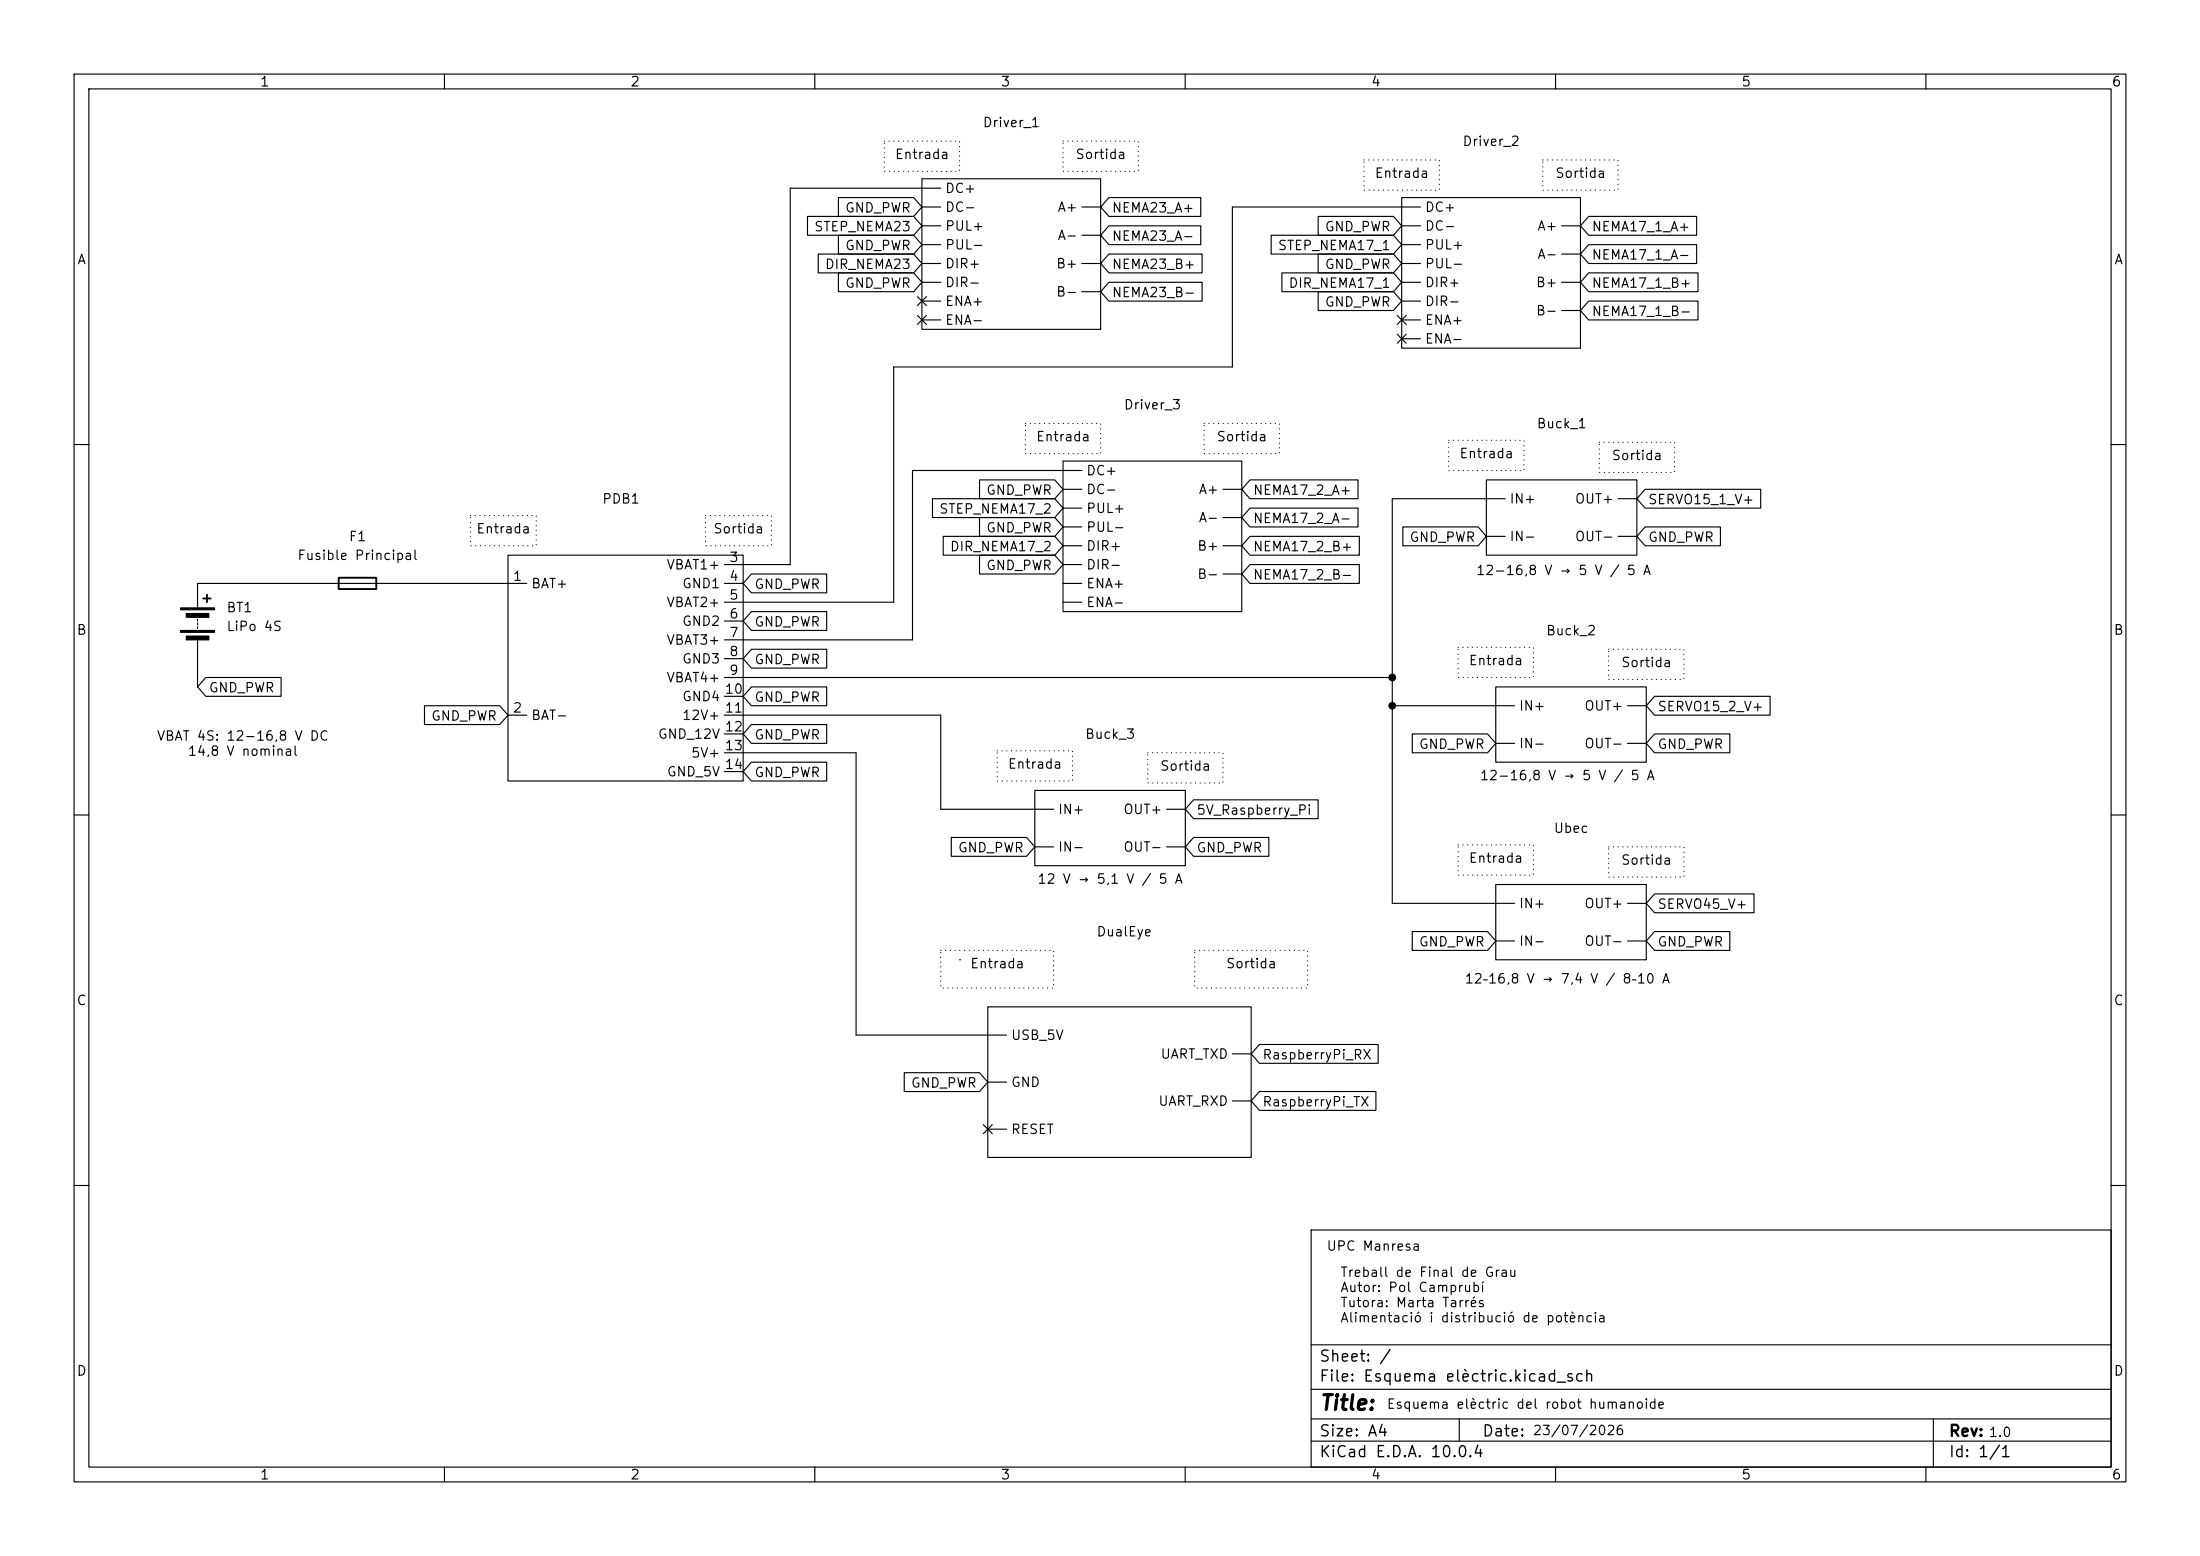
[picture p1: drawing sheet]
<svg xmlns="http://www.w3.org/2000/svg" width="297mm" height="210mm" viewBox="0 0 297 210" stroke-linecap="round" stroke-linejoin="round" font-family="sans-serif">
<g fill="none" stroke="#000" stroke-width=".15">
<path d="M10 10h277v190h-277zM12 12h273v186h-273zM60 10v2M110 10v2M160 10v2M210 10v2M260 10v2M109 29.2h14.3l1.2 1.3-1.2 1.3h-14.3zM110.5 34.3h12.8l1.2 1.3-1.2 1.2h-12.8zM113.2 36.8h10.1l1.2 1.3-1.2 1.3h-10.1zM113.2 26.7h10.1l1.2 1.2-1.2 1.3h-10.1zM113.2 31.7h10.1l1.2 1.3-1.2 1.3h-10.1z"/>
<path d="M124.5 24.1h24.1v20.4h-24.1zM124.5 27.9h2.5M124.5 30.5h2.5M124.5 33h2.5M124.5 35.6h2.5M124.5 38.1h2.5M127 25.4h-20.3v50.8h-8.9M146 27.9h2.6M146 35.6h2.6M146 31.8h2.6M146 39.4h2.6M149.7 26.7h12.4v2.5h-12.4l-1.1-1.3z"/>
<path d="M149.7 34.3h12.6v2.5h-12.6l-1.1-1.2zM149.7 38.1h12.6v2.5h-12.6l-1.1-1.2zM149.7 30.5h12.4v2.5h-12.4l-1.1-1.2zM171.6 31.7h16.5l1.1 1.3-1.1 1.3h-16.5zM173.1 36.8h15l1.1 1.3-1.1 1.3h-15zM178 39.4h10.1l1.1 1.2-1.1 1.3h-10.1zM178 34.3h10.1l1.1 1.3-1.1 1.2h-10.1zM178 29.2h10.1l1.1 1.3-1.1 1.3h-10.1zM189.2 26.7h24.2v20.3h-24.2zM189.2 30.5h2.6M189.2 33h2.6M189.2 35.6h2.6"/>
<path d="M189.2 38.1h2.6M191.8 27.9h-25.4v21.6h-45.8v31.8h-22.8M210.8 30.5h2.6M210.8 38.1h2.6M210.8 34.3h2.6M214.5 29.2h14.5v2.6h-14.5l-1.1-1.3zM214.5 36.8h14.7v2.6h-14.7l-1.1-1.3zM214.5 33h14.5v2.6h-14.5l-1.1-1.3zM123.9 42.6l1.2 1.2M123.9 40l1.2 1.2M124.5 40.6h2.5M124.5 43.2h2.5"/>
<path d="M125.1 42.6l-1.2 1.2M125.1 40l-1.2 1.2M188.6 45.1l1.2 1.2M188.6 42.6l1.2 1.2M189.2 40.6h2.6M189.2 43.2h2.6M189.2 45.7h2.6M189.8 45.1l-1.2 1.2M189.8 42.6l-1.2 1.2M210.8 41.9h2.6M214.5 40.6h14.7v2.6h-14.7l-1.1-1.3zM10 60h2"/>
<path d="M68.6 74.9h31.7v30.5h-31.7zM71.1 78.7h-44.4v3.3M97.8 78.7h2.5M101.4 77.5h10.2v2.5h-10.2l-1.1-1.3zM125.9 67.3h16.5l1.1 1.3-1.1 1.3h-16.5zM127.3 72.4h15.1l1.1 1.3-1.1 1.2h-15.1zM132.2 69.8h10.2l1.1 1.3-1.1 1.3h-10.2zM132.2 64.8h10.2l1.1 1.2-1.1 1.3h-10.2zM132.2 74.9h10.2l1.1 1.3-1.1 1.3h-10.2zM143.5 62.2h24.1v20.4h-24.1zM143.5 78.7h2.5M143.5 66h2.5"/>
<path d="M143.5 68.6h2.5M143.5 71.1h2.5M143.5 73.7h2.5M143.5 76.2h2.5M146 63.5h-22.8v22.9h-25.4M165.1 66h2.5M165.1 73.7h2.5M165.1 69.9h2.5M165.1 77.5h2.5M168.8 64.8h14.5v2.5h-14.5l-1.2-1.3zM168.8 76.2h14.7v2.5h-14.7l-1.2-1.2zM168.8 72.4h14.7v2.5h-14.7l-1.2-1.2z"/>
<path d="M168.8 68.6h14.5v2.5h-14.5l-1.2-1.2zM189.4 71.1h10.1l1.2 1.3-1.2 1.3h-10.1zM200.7 64.8h20.3v10.1h-20.3zM200.7 72.4h2.5M203.2 67.3h-15.2v54.6h16.5M218.4 67.3h2.6M218.4 72.4h2.6M222.1 71.1h10.2v2.6h-10.2l-1.1-1.3zM222.1 66h15.6v2.6h-15.6l-1.1-1.3zM285 60h2M26.7 83.6v.2M26.7 84.1v.2"/>
<path d="M26.7 84.6v.2M26.7 86.4v6.3M27.8 91.4h10.1v2.6h-10.1l-1.1-1.3zM57.3 95.2h10.2l1.1 1.3-1.1 1.3h-10.2zM68.6 96.5h2.5M97.8 96.5h29.2v12.7h15.2M97.8 83.8h2.5M97.8 88.9h2.5M97.8 91.4h90.2M97.8 94h2.5M97.8 99.1h2.5M101.4 82.5h10.2v2.6h-10.2l-1.1-1.3z"/>
<path d="M101.4 87.6h10.2v2.6h-10.2l-1.1-1.3zM101.4 92.7h10.2v2.6h-10.2l-1.1-1.3zM101.4 97.8h10.2v2.5h-10.2l-1.1-1.2zM143.5 81.3h2.5M188 95.3h16.5M190.7 99.1h10.1l1.1 1.2-1.1 1.3h-10.1zM201.9 92.7h20.3v10.2h-20.3zM219.7 95.3h2.5M223.4 99.1h10.1v2.5h-10.1l-1.2-1.3zM223.4 94h15.6v2.5h-15.6l-1.2-1.2zM10 110h2M97.8 101.6h17.8v38.1h20.3"/>
<path d="M97.8 104.1h2.5M101.4 102.9h10.2v2.5h-10.2l-1.1-1.3zM128.4 113h10.2l1.1 1.3-1.1 1.3h-10.2zM139.7 106.7h20.3v10.1h-20.3zM139.7 114.3h2.5M157.5 109.2h2.5M157.5 114.3h2.5M161.1 107.9h16.8v2.6h-16.8l-1.1-1.3zM161.1 113h10.2v2.6h-10.2l-1.1-1.3zM201.9 119.4h20.3v10.1h-20.3zM201.9 100.3h2.6M219.7 100.3h2.5"/>
<path d="M285 110h2M129.5 129.5h.1M133.3 135.9h35.6v20.3h-35.6zM190.7 125.7h10.1l1.1 1.3-1.1 1.3h-10.1zM201.9 127h2.6M219.7 121.9h2.5M219.7 127h2.5M223.4 125.7h10.1v2.6h-10.1l-1.2-1.3zM223.4 120.6h13.4v2.6h-13.4l-1.2-1.3zM122.1 144.8h10.1l1.1 1.3-1.1 1.2h-10.1zM132.7 151.8l1.3 1.2M133.3 146.1h2.6"/>
<path d="M133.3 152.4h2.6M134 151.8l-1.3 1.2M166.4 142.2h2.5M166.4 148.6h2.5M170 147.3h15.7v2.6h-15.7l-1.1-1.3zM170 141h16.1v2.5h-16.1l-1.1-1.3zM10 160h2M177 166h108v32h-108zM285 160h2M60 198v2M110 198v2M160 198v2"/>
<path d="M177 194.5h108M177 191.5h108M177 187.5h108M177 181.5h108M197 191.5v3M210 198v2M260 198v2M261 191.5v6.5"/>
</g>
<path d="M24.4 82h4.6v.3h-4.6zM24.4 85.1h4.6v.2h-4.6zM25.1 82.8h3.1v.5h-3.1zM25.1 85.9h3.1v.5h-3.1z" fill="#000" stroke="#000" stroke-width=".15"/>
<path d="M45.7 78h5.1v1.5h-5.1zM27.4 80.8h1M27.9 80.3v1" fill="none" stroke="#000" stroke-width=".25"/>
<g fill="none" stroke="#000" stroke-width=".15" stroke-dasharray="0 .6">
<path d="M119.4 19.1h10.1v4h-10.1zM143.5 19.1h10.2v4h-10.2zM184.1 21.6h10.2v4.1h-10.2zM208.3 21.6h10.1v4.1h-10.1zM138.4 57.2h10.2v4h-10.2zM162.6 57.2h10.1v4h-10.1zM195.6 59.4h10.1v4.1h-10.1zM215.9 59.7h10.2v4.1h-10.2zM63.5 69.6h8.9v4.1h-8.9zM95.2 69.6h8.9v4.1h-8.9zM196.8 87.4h10.2v4h-10.2zM217.2 87.6h10.1v4.1h-10.1z"/>
<path d="M134.6 101.3h10.2v4.1h-10.2zM154.9 101.6h10.2v4.1h-10.2zM196.8 114h10.2v4.1h-10.2zM217.2 114.3h10.1v4.1h-10.1zM127 128.3h15.2v5.1h-15.2zM161.3 128.3h15.2v5.1h-15.2z"/>
</g>
<g fill="#000" stroke="#000" stroke-width=".14">
<circle cx="188" cy="95.3" r=".46"/>
<circle cx="188" cy="91.4" r=".46"/>
</g>
<text font-size="2" x="178" y="190.8">Title:</text>
<g font-size="1.5">
<text x="178" y="184.2">Sheet: /</text>
<text x="178" y="186.9">File: Esquema elèctric.kicad_sch</text>
<text x="178" y="197.1">KiCad E.D.A. 10.0.4</text>
<text x="178" y="194.3">Size: A4</text>
<text x="200" y="194.3">Date:</text>
<text x="263" y="194.3">Rev:</text>
<text x="263" y="197.1">Id: 1/1</text>
</g>
<g font-size="1.3">
<text x="35" y="12">1</text>
<text x="85" y="12">2</text>
<text x="135" y="12">3</text>
<text x="185" y="12">4</text>
<text x="235" y="12">5</text>
<text x="285" y="12">6</text>
<text x="132.6" y="17.5">Driver_1</text>
<text x="120.7" y="21.8">Entrada</text>
<text x="145.1" y="21.8">Sortida</text>
<text x="197.4" y="20">Driver_2</text>
<text x="114" y="29">GND_PWR</text>
<text x="127.5" y="26.4">DC+</text>
<text x="127.5" y="28.9">DC-</text>
<text x="142.7" y="28.9">A+</text>
<text x="150" y="29">NEMA23_A+</text>
<text x="185.5" y="24.3">Entrada</text>
<text x="192.3" y="28.9">DC+</text>
<text x="209.9" y="24.3">Sortida</text>
<text x="10.3" y="36">A</text>
<text x="109.8" y="31.5">STEP_NEMA23</text>
<text x="114" y="34.1">GND_PWR</text>
<text x="127.5" y="31.5">PUL+</text>
<text x="127.5" y="34">PUL-</text>
<text x="142.7" y="32.7">A-</text>
<text x="150" y="32.8">NEMA23_A-</text>
<text x="172.4" y="34.1">STEP_NEMA17_1</text>
<text x="178.8" y="31.5">GND_PWR</text>
<text x="192.3" y="31.5">DC-</text>
<text x="192.3" y="34">PUL+</text>
<text x="207.4" y="31.5">A+</text>
<text x="207.4" y="35.3">A-</text>
<text x="214.8" y="31.5">NEMA17_1_A+</text>
<text x="214.8" y="35.4">NEMA17_1_A-</text>
<text x="285.3" y="36">A</text>
<text x="111.3" y="36.6">DIR_NEMA23</text>
<text x="114" y="39.2">GND_PWR</text>
<text x="127.5" y="36.5">DIR+</text>
<text x="127.5" y="39.1">DIR-</text>
<text x="127.5" y="41.6">ENA+</text>
<text x="142.5" y="36.5">B+</text>
<text x="142.5" y="40.3">B-</text>
<text x="150" y="36.6">NEMA23_B+</text>
<text x="150" y="40.4">NEMA23_B-</text>
<text x="173.9" y="39.2">DIR_NEMA17_1</text>
<text x="178.8" y="41.7">GND_PWR</text>
<text x="178.8" y="36.6">GND_PWR</text>
<text x="192.3" y="36.5">PUL-</text>
<text x="192.3" y="39.1">DIR+</text>
<text x="192.3" y="41.6">DIR-</text>
<text x="207.3" y="39.1">B+</text>
<text x="214.8" y="39.2">NEMA17_1_B+</text>
<text x="127.5" y="44.2">ENA-</text>
<text x="192.3" y="44.2">ENA+</text>
<text x="192.3" y="46.7">ENA-</text>
<text x="207.3" y="42.9">B-</text>
<text x="214.8" y="43">NEMA17_1_B-</text>
<text x="139.8" y="59.9">Entrada</text>
<text x="151.6" y="55.6">Driver_3</text>
<text x="164.2" y="59.9">Sortida</text>
<text x="207.4" y="58.1">Buck_1</text>
<text x="146.6" y="64.5">DC+</text>
<text x="196.9" y="62.2">Entrada</text>
<text x="217.5" y="62.4">Sortida</text>
<text x="81.2" y="68.3">PDB1</text>
<text x="126.7" y="69.6">STEP_NEMA17_2</text>
<text x="133" y="67.1">GND_PWR</text>
<text x="146.6" y="67">DC-</text>
<text x="146.6" y="69.6">PUL+</text>
<text x="161.7" y="67">A+</text>
<text x="161.7" y="70.8">A-</text>
<text x="169.1" y="67.1">NEMA17_2_A+</text>
<text x="169.1" y="70.9">NEMA17_2_A-</text>
<text x="203.7" y="68.3">IN+</text>
<text x="212.5" y="68.3">OUT+</text>
<text x="222.4" y="68.4">SERVO15_1_V+</text>
<text x="40.1" y="75.9">Fusible Principal</text>
<text x="47" y="73.4">F1</text>
<text x="64.2" y="72.3">Entrada</text>
<text x="89.9" y="77.2">VBAT1+</text>
<text x="96.2" y="72.3">Sortida</text>
<text x="98.4" y="76.2">3</text>
<text x="128.2" y="74.7">DIR_NEMA17_2</text>
<text x="133" y="72.2">GND_PWR</text>
<text x="133" y="77.3">GND_PWR</text>
<text x="146.6" y="72.1">PUL-</text>
<text x="146.6" y="74.6">DIR+</text>
<text x="146.6" y="77.2">DIR-</text>
<text x="161.5" y="74.6">B+</text>
<text x="169.1" y="74.7">NEMA17_2_B+</text>
<text x="190.2" y="73.5">GND_PWR</text>
<text x="199.2" y="77.9">12-16,8 V → 5 V / 5 A</text>
<text x="203.7" y="73.4">IN-</text>
<text x="212.5" y="73.4">OUT-</text>
<text x="222.4" y="73.5">GND_PWR</text>
<text x="30.5" y="82.9">BT1</text>
<text x="69.1" y="78.7">1</text>
<text x="71.6" y="79.7">BAT+</text>
<text x="89.9" y="82.3">VBAT2+</text>
<text x="92" y="79.7">GND1</text>
<text x="98.4" y="78.7">4</text>
<text x="98.4" y="81.3">5</text>
<text x="98.4" y="83.8">6</text>
<text x="101.8" y="79.8">GND_PWR</text>
<text x="146.6" y="79.7">ENA+</text>
<text x="146.6" y="82.3">ENA-</text>
<text x="161.5" y="78.4">B-</text>
<text x="169.1" y="78.5">NEMA17_2_B-</text>
<text x="10.3" y="86">B</text>
<text x="30.5" y="85.5">LiPo 4S</text>
<text x="89.9" y="87.3">VBAT3+</text>
<text x="92" y="84.8">GND2</text>
<text x="92" y="89.9">GND3</text>
<text x="98.4" y="86.3">7</text>
<text x="98.4" y="88.9">8</text>
<text x="101.8" y="84.9">GND_PWR</text>
<text x="101.8" y="90">GND_PWR</text>
<text x="208.6" y="86.1">Buck_2</text>
<text x="285.3" y="86">B</text>
<text x="28.1" y="93.8">GND_PWR</text>
<text x="89.9" y="92.4">VBAT4+</text>
<text x="92" y="95">GND4</text>
<text x="97.7" y="94">10</text>
<text x="98.4" y="91.4">9</text>
<text x="101.8" y="95">GND_PWR</text>
<text x="198.2" y="90.1">Entrada</text>
<text x="218.8" y="90.4">Sortida</text>
<text x="21.1" y="100.3">VBAT 4S: 12-16,8 V DC</text>
<text x="58.1" y="97.6">GND_PWR</text>
<text x="69.1" y="96.5">2</text>
<text x="71.6" y="97.5">BAT-</text>
<text x="88.7" y="100">GND_12V</text>
<text x="92" y="97.5">12V+</text>
<text x="97.7" y="96.5">11</text>
<text x="97.7" y="99">12</text>
<text x="97.7" y="101.6">13</text>
<text x="101.8" y="100.1">GND_PWR</text>
<text x="146.4" y="100">Buck_3</text>
<text x="191.5" y="101.4">GND_PWR</text>
<text x="205" y="96.2">IN+</text>
<text x="205" y="101.3">IN-</text>
<text x="213.8" y="96.2">OUT+</text>
<text x="213.8" y="101.3">OUT-</text>
<text x="223.7" y="101.4">GND_PWR</text>
<text x="223.7" y="96.3">SERVO15_2_V+</text>
<text x="25.3" y="102.3">14,8 V nominal</text>
<text x="89.9" y="105.1">GND_5V</text>
<text x="93.2" y="102.6">5V+</text>
<text x="97.7" y="104.1">14</text>
<text x="101.8" y="105.2">GND_PWR</text>
<text x="136" y="104.1">Entrada</text>
<text x="156.5" y="104.3">Sortida</text>
<text x="199.7" y="105.6">12-16,8 V → 5 V / 5 A</text>
<text x="142.7" y="110.2">IN+</text>
<text x="151.6" y="110.2">OUT+</text>
<text x="161.4" y="110.3">5V_Raspberry_Pi</text>
<text x="209.7" y="112.7">Ubec</text>
<text x="129.2" y="115.4">GND_PWR</text>
<text x="140" y="119.6">12 V → 5,1 V / 5 A</text>
<text x="142.7" y="115.3">IN-</text>
<text x="151.6" y="115.3">OUT-</text>
<text x="161.4" y="115.4">GND_PWR</text>
<text x="198.2" y="116.8">Entrada</text>
<text x="218.8" y="117">Sortida</text>
<text x="205" y="122.9">IN+</text>
<text x="213.8" y="122.9">OUT+</text>
<text x="223.7" y="123">SERVO45_V+</text>
<text x="130.9" y="131">Entrada</text>
<text x="147.9" y="126.7">DualEye</text>
<text x="165.4" y="131">Sortida</text>
<text x="191.5" y="128.1">GND_PWR</text>
<text x="205" y="128">IN-</text>
<text x="213.8" y="128">OUT-</text>
<text x="223.7" y="128.1">GND_PWR</text>
<text x="10.3" y="136">C</text>
<text x="197.6" y="133.1">12–16,8 V → 7,4 V / 8–10 A</text>
<text x="285.3" y="136">C</text>
<text x="136.4" y="140.7">USB_5V</text>
<text x="156.6" y="143.2">UART_TXD</text>
<text x="170.3" y="143.3">RaspberryPi_RX</text>
<text x="122.9" y="147.1">GND_PWR</text>
<text x="136.4" y="147">GND</text>
<text x="156.3" y="149.6">UART_RXD</text>
<text x="170.3" y="149.7">RaspberryPi_TX</text>
<text x="136.4" y="153.4">RESET</text>
<text x="179" y="169.1">UPC Manresa</text>
<text x="180.8" y="172.7">Treball de Final de Grau</text>
<text x="180.8" y="174.7">Autor: Pol Camprubí</text>
<text x="180.8" y="176.7">Tutora: Marta Tarrés</text>
<text x="180.8" y="178.8">Alimentació i distribució de potència</text>
<text x="10.3" y="186">D</text>
<text x="285.3" y="186">D</text>
<text x="187.1" y="190.5">Esquema elèctric del robot humanoide</text>
<text x="206.8" y="194">23/07/2026</text>
<text x="268.4" y="194.3">1.0</text>
<text x="35" y="200">1</text>
<text x="85" y="200">2</text>
<text x="135" y="200">3</text>
<text x="185" y="200">4</text>
<text x="235" y="200">5</text>
<text x="285" y="200">6</text>
</g>
</svg>
